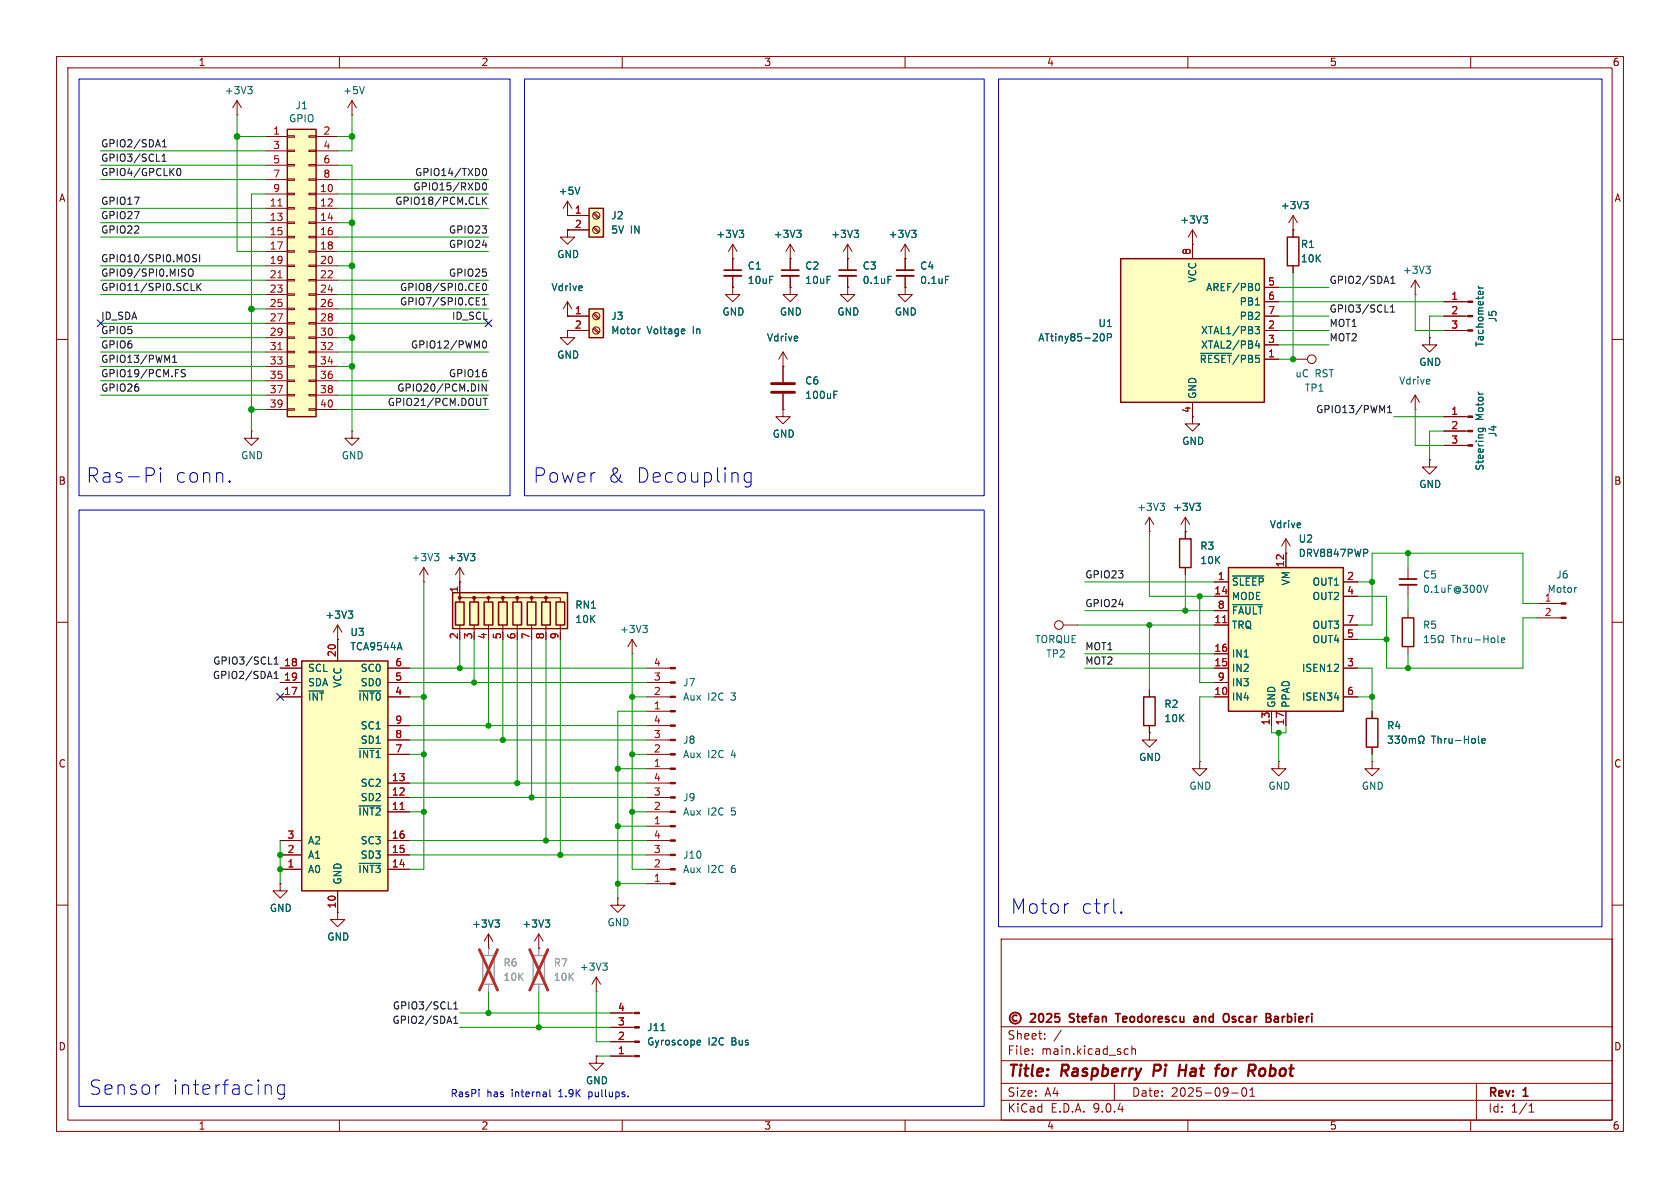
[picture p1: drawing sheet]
<svg xmlns="http://www.w3.org/2000/svg" width="297mm" height="210mm" viewBox="0 0 297 210" stroke-linecap="round" stroke-linejoin="round" font-family="sans-serif">
<g fill="none" stroke="#840000" stroke-width=".18">
<path d="M10 10h277v190h-277zM12 12h273v186h-273zM60 10v2M110 10v2M160 10v2M210 10v2M260 10v2M100.3 58.4v1.3h1.3l-1.3 1.3-1.2-1.3h1.2M100.3 58.4h.1M10 60h2M285 60h2M10 110h2"/>
<path d="M285 110h2M114.3 138.4h4.2M114.3 146.1h4.2M114.3 143.5h4.2M114.3 141h4.2M10 160h2M177 166h108v32h-108zM285 160h2M60 198v2M110 198v2M160 198v2M177 194.5h108"/>
<path d="M177 191.5h108M177 187.5h108M177 181.5h108M182.5 186.3v.1M182.5 185.5v.1M184.7 183.6v.1M184.7 182.8v.1M187.6 182.1l-1.3 2M197 191.5v3M199 185.4l.5 .1M199.5 186.3l-.5 .1M200.1 185.5l.2-.1 .4 .1v.9"/>
<path d="M200.1 184.9v1.5M210 198v2M217.7 193.2h1.2M219.7 192.4l.2-.1a.81 .81 0 0 1 .6 .6 .81 .81 0 0 1-.3 .8l-.2 .1a.81 .81 0 0 1-.3-1.4zM221 193.8h.8M221 192.7l.4-.4v1.5M260 198v2M261 191.5v6.5M270.3 196.6h.9M270.3 195.5l.4-.4v1.5"/>
</g>
<path d="M204.1 188.2l-.2 2M208.5 189.2h1.1M208.6 188.2l-.3 2M216.8 188.9a.62 .62 0 0 0-.7 .4v.7a.52 .52 0 0 0 .7 .1M223.4 188.9a.62 .62 0 0 0-.7 .4v.7l.2 .2h.3" fill="none" stroke="#840000" stroke-width=".4"/>
<g fill="none" stroke="#840000" stroke-width=".3">
<path d="M179.8 179.5a.52 .52 0 0 0-.8 .5 .52 .52 0 0 0 .8 .4M182.2 179.3l.6-.1 .2 .1 .1 .3-1 1.1h1M183.8 179.3l.2-.1a.81 .81 0 0 1 .6 .6 .81 .81 0 0 1-.3 .8l-.2 .1a.81 .81 0 0 1-.3-1.4zM185.1 179.3l.5-.1 .2 .1 .1 .3-.9 1.1h.9M187.3 179.2h-.7l-.1 .7 .2-.1h.5l.1 .2v.5l-.2 .2-.6-.2M189.1 179.3v.5M197.2 179.2h.9M197.6 179.2v1.5M211.1 179.8h.6l.1 .9M218.3 179.7l-.4 .1-.1 .1 .1 .2 .4 .1M225.3 179.8h.6l.1 .9M189.1 180.6l.2 .1"/>
<path d="M211.1 180.5l.2 .2 .5-.1M211.8 180l-.5 .1-.2 .2M217.8 180.6l.5 .1M225.3 180.6h.7M226 180l-.7 .2"/>
<circle cx="179.5" cy="180" r="1"/>
</g>
<g fill="#840000" stroke="#840000" stroke-width=".18">
<path d="M118.5 145.9h.9v.3h-.9z"/>
<path d="M118.5 143.4h.9v.2h-.9z"/>
<path d="M118.5 140.8h.9v.3h-.9z"/>
<path d="M118.5 138.3h.9v.3h-.9z"/>
</g>
<path d="M104.1 54.6h2.6v5.1h-2.6z" fill="#ffffc2"/>
<path d="M104.1 54.6h2.6v5.1h-2.6z" fill="none" stroke="#840000" stroke-width=".25"/>
<g fill="none" stroke="#840000" stroke-width=".18">
<path d="M100.3 38.1h.1M100.3 35.6v2.5M100.3 35.6l-.7 1.2M100.3 35.6l.8 1.2M100.3 55.9h.1M100.3 40.6v1.3h1.3l-1.3 1.3-1.2-1.3h1.2M100.3 40.6h.1M100.3 55.9h3.8M100.3 58.4h3.8M100.3 53.3l-.7 1.3M100.3 53.3l.8 1.3M100.3 53.3v2.6"/>
<path d="M104.9 55.5l.8 .9M104.9 58.1l.8 .8M105.1 55.4l.8 .8M105.1 57.9l.8 .9M129.5 50.8v1.3h1.3l-1.3 1.2-1.2-1.2h1.2M129.5 50.8h.1M129.5 45.7h.1M129.5 43.2l.8 1.3M129.5 43.2l-.7 1.3M129.5 43.2v2.5"/>
<circle cx="105.4" cy="55.9" r=".63"/>
<circle cx="105.4" cy="58.4" r=".63"/>
</g>
<path d="M102.5 33.1l-.4 1.3M113.1 58.2h.1M120.9 58.2l.2 .3-.6 .1M121 58.9l-.1 .1M130.7 40.7h.8l-.5 .5M131.2 41.2l.3 .2v.3l-.3 .3" fill="none" stroke="#006464" stroke-width=".18"/>
<path d="M104.1 36.8h2.6v5.1h-2.6z" fill="#ffffc2"/>
<path d="M104.1 36.8h2.6v5.1h-2.6z" fill="none" stroke="#840000" stroke-width=".25"/>
<g fill="none" stroke="#840000" stroke-width=".18">
<path d="M41.9 17.8l-.8 1.3M41.9 17.8l.8 1.3M41.9 17.8v2.5M62.2 17.8l-.7 1.3M62.2 17.8l.8 1.3M62.2 17.8v2.5M41.9 20.3h.1M62.2 20.3h.1M100.3 38.1h3.8M104.9 37.8l.8 .8M105.1 37.6l.8 .8M100.3 40.6h3.8"/>
<path d="M104.9 40.3l.8 .8M105.1 40.1l.8 .9M149.9 45.7v2.1M149.9 48.8v2M138.4 64.8h.1M138.4 62.2l-.7 1.3M138.4 62.2l.8 1.3M138.4 62.2v2.6M111.8 115.6h.1M111.8 113l-.8 1.3M111.8 113l.7 1.3M111.8 113v2.6"/>
<path d="M114.3 118.1h4.2M114.3 125.7h4.2M114.3 123.2h4.2M114.3 120.7h4.2M114.3 135.9h4.2M114.3 133.4h4.2M114.3 130.8h4.2M114.3 128.3h4.2M114.3 156.2h4.2M114.3 153.7h4.2M114.3 151.1h4.2M114.3 148.6h4.2"/>
<path d="M86.4 167.6h.1M86.4 165.1l.7 1.3M86.4 165.1l-.8 1.3M86.4 165.1v2.5M105.4 175.3h.1M105.4 172.7l.8 1.3M105.4 172.7l-.8 1.3M105.4 172.7v2.6M107.9 179.1h4.3M105.4 186.7v1.3h1.3l-1.3 1.2-1.3-1.2h1.3M105.4 186.7h.1M107.9 186.7h4.3"/>
<path d="M107.9 184.2h4.3M107.9 181.6h4.3"/>
<circle cx="105.4" cy="38.1" r=".63"/>
<circle cx="105.4" cy="40.6" r=".63"/>
</g>
<g fill="#840000" stroke="#840000" stroke-width=".18">
<path d="M118.5 125.6h.9v.3h-.9z"/>
<path d="M118.5 123.1h.9v.2h-.9z"/>
<path d="M118.5 120.5h.9v.3h-.9z"/>
<path d="M118.5 118h.9v.2h-.9z"/>
<path d="M118.5 135.8h.9v.2h-.9z"/>
<path d="M118.5 133.2h.9v.3h-.9z"/>
<path d="M118.5 130.7h.9v.2h-.9z"/>
<path d="M118.5 128.1h.9v.3h-.9z"/>
<path d="M112.2 186.6h.8v.2h-.8z"/>
<path d="M112.2 184h.8v.3h-.8z"/>
<path d="M112.2 181.5h.8v.2h-.8z"/>
<path d="M112.2 178.9h.8v.3h-.8z"/>
<path d="M118.5 156.1h.9v.2h-.9z"/>
<path d="M118.5 153.5h.9v.3h-.9z"/>
<path d="M118.5 151h.9v.3h-.9z"/>
<path d="M118.5 148.5h.9v.2h-.9z"/>
</g>
<path d="M148.3 47.8h3.1" fill="none" stroke="#840000" stroke-width=".3"/>
<path d="M148.3 48.8h3.1" fill="none" stroke="#840000" stroke-width=".33"/>
<g fill="none" stroke="#006464" stroke-width=".18">
<path d="M43.8 15.3h.8l-.4 .5M44.3 15.8l.3 .2v.3l-.3 .3M64.4 15.3l-.4 1.3M157 48.8h.6M113.6 110.6h.8l-.4 .4M114.2 111l.2 .3v.3l-.2 .2M87.5 162.6h.8l-.4 .5M88 163.1l.3 .3v.3l-.3 .2M106.6 170.2h.7l-.4 .5M107.1 170.7l.2 .3v.3l-.2 .2M116.8 182.2h.8M123.3 184.7h.5"/>
<path d="M123.3 183.9h.4l.1 .3-.6 .1"/>
</g>
<path d="M85.3 168.9h2.1v5.1h-2.1z" fill="none" stroke="#a1a1a1" stroke-width=".25"/>
<path d="M86.4 167.6v1.3M86.4 174v1.3" fill="none" stroke="#a1a1a1" stroke-width=".18"/>
<path d="M84.8 167.9l3.2 7.1M88 167.9l-3.2 7.1" fill="none" stroke="#e12e31" stroke-width=".46"/>
<path d="M50.8 22.9h5.1v50.8h-5.1z" fill="#ffffc2"/>
<path d="M50.8 22.9h5.1v50.8h-5.1z" fill="none" stroke="#840000" stroke-width=".25"/>
<g fill="none" stroke="#840000" stroke-width=".18">
<path d="M47 24.1h3.8M47 26.7h3.8M47 29.2h3.8M47 31.8h3.8M47 34.3h3.8M47 36.8h3.8M47 39.4h3.8M50.8 24h1.3v.3h-1.3zM50.8 26.5h1.3v.3h-1.3zM50.8 29.1h1.3v.2h-1.3zM50.8 31.6h1.3v.3h-1.3zM50.8 34.2h1.3v.2h-1.3z"/>
<path d="M50.8 36.7h1.3v.3h-1.3zM50.8 39.2h1.3v.3h-1.3zM54.6 24h1.3v.3h-1.3zM54.6 26.5h1.3v.3h-1.3zM54.6 29.1h1.3v.2h-1.3zM54.6 31.6h1.3v.3h-1.3zM54.6 34.2h1.3v.2h-1.3zM54.6 36.7h1.3v.3h-1.3zM54.6 39.2h1.3v.3h-1.3zM55.9 24.1h3.8M55.9 26.7h3.8M55.9 29.2h3.8"/>
<path d="M55.9 31.8h3.8M55.9 34.3h3.8M55.9 36.8h3.8M55.9 39.4h3.8M47 41.9h3.8M47 44.5h3.8M47 47h3.8M47 49.5h3.8M47 52.1h3.8M47 54.6h3.8M47 57.2h3.8M47 59.7h3.8"/>
<path d="M50.8 41.8h1.3v.2h-1.3zM50.8 44.3h1.3v.3h-1.3zM50.8 46.9h1.3v.2h-1.3zM50.8 49.4h1.3v.3h-1.3zM50.8 51.9h1.3v.3h-1.3zM50.8 54.5h1.3v.2h-1.3zM50.8 57h1.3v.3h-1.3zM50.8 59.6h1.3v.2h-1.3zM54.6 41.8h1.3v.2h-1.3zM54.6 44.3h1.3v.3h-1.3zM54.6 46.9h1.3v.2h-1.3zM54.6 49.4h1.3v.3h-1.3z"/>
<path d="M54.6 51.9h1.3v.3h-1.3zM54.6 54.5h1.3v.2h-1.3zM54.6 57h1.3v.3h-1.3zM54.6 59.6h1.3v.2h-1.3zM55.9 41.9h3.8M55.9 44.5h3.8M55.9 47h3.8M55.9 49.5h3.8M55.9 52.1h3.8M55.9 54.6h3.8M55.9 57.2h3.8M55.9 59.7h3.8"/>
<path d="M129.5 45.7v2.1M129.5 48.8v2M139.7 45.7h.1M139.7 50.8v1.3h1.3l-1.3 1.2-1.3-1.2h1.3M139.7 50.8h.1M139.7 43.2l.8 1.3M139.7 43.2l-.8 1.3M139.7 43.2v4.6M139.7 48.8v2M149.9 50.8v1.3h1.2l-1.2 1.2-1.3-1.2h1.3M149.9 50.8h.1M149.9 45.7h.1"/>
<path d="M149.9 43.2l.7 1.3M149.9 43.2l-.8 1.3M149.9 43.2v2.5M160 45.7h.1M160 50.8v1.3h1.3l-1.3 1.2-1.3-1.2h1.3M160 50.8h.1M160 43.2l.8 1.3M160 43.2l-.7 1.3M160 43.2v4.6M160 48.8v2M44.4 76.2v1.3h1.3l-1.3 1.2-1.2-1.2h1.2M44.4 76.2h.1"/>
<path d="M47 62.2h3.8M47 64.8h3.8M47 67.3h3.8M47 69.9h3.8M47 72.4h3.8M50.8 62.1h1.3v.3h-1.3zM50.8 64.6h1.3v.3h-1.3zM50.8 67.2h1.3v.2h-1.3zM50.8 69.7h1.3v.3h-1.3zM50.8 72.3h1.3v.2h-1.3zM54.6 62.1h1.3v.3h-1.3zM54.6 64.6h1.3v.3h-1.3z"/>
<path d="M54.6 67.2h1.3v.2h-1.3zM54.6 69.7h1.3v.3h-1.3zM54.6 72.3h1.3v.2h-1.3zM55.9 62.2h3.8M55.9 64.8h3.8M55.9 67.3h3.8M55.9 69.9h3.8M55.9 72.4h3.8M62.2 76.2v1.3h1.3l-1.3 1.2-1.2-1.2h1.2M62.2 76.2h.1M138.4 72.4v1.3h1.3l-1.3 1.2-1.2-1.2h1.2M138.4 72.4h.1"/>
<path d="M138.4 64.8v2.8M138.4 69.6v2.8M252.7 81.3v1.3h1.3l-1.3 1.2-1.2-1.2h1.2M252.7 81.3h.1M248.9 100.3v2.1M248.9 103.4v2"/>
</g>
<path d="M49.1 36.4h.8M49.1 49.1h.8M49.1 61.8h.8" fill="none" stroke="#a90000" stroke-width=".18"/>
<path d="M128 47.8h3.1M138.2 47.8h3M158.5 47.8h3M247.4 102.4h3" fill="none" stroke="#840000" stroke-width=".3"/>
<path d="M128 48.8h3.1M138.2 48.8h3M158.5 48.8h3M247.4 103.4h3" fill="none" stroke="#840000" stroke-width=".33"/>
<path d="M140.8 40.7h.8l-.4 .5M141.4 41.2l.2 .2v.3l-.2 .3M151 40.7h.8l-.4 .5M151.5 41.2l.3 .2v.3l-.3 .3M161.2 40.7h.7l-.4 .5M161.7 41.2l.2 .2v.3l-.2 .3M167.1 48.8h.7M147.4 69.8h.5M147.4 69.2h.6M262.2 103.5l.4 1.2 .5-1.2" fill="none" stroke="#006464" stroke-width=".18"/>
<path d="M94.2 168.9h2.1v5.1h-2.1z" fill="none" stroke="#a1a1a1" stroke-width=".25"/>
<path d="M95.2 167.6v1.3M95.2 174v1.3" fill="none" stroke="#a1a1a1" stroke-width=".18"/>
<path d="M93.6 167.9l3.3 7.1M96.9 167.9l-3.3 7.1" fill="none" stroke="#e12e31" stroke-width=".46"/>
<path d="M136.4 67.8h4.1M136.4 69.3h4.1" fill="none" stroke="#840000" stroke-width=".51"/>
<path d="M217.2 100.3h20.3v25.4h-20.3z" fill="#ffffc2"/>
<path d="M217.2 100.3h20.3v25.4h-20.3zM247.9 109.2h2v5.1h-2zM241.6 127h2v5.1h-2z" fill="none" stroke="#840000" stroke-width=".25"/>
<g fill="none" stroke="#840000" stroke-width=".18">
<path d="M252.7 59.7v1.3h1.3l-1.3 1.2-1.2-1.2h1.2M252.7 59.7h.1M255.3 53.3h4.2M255.3 55.9h4.2M255.3 58.4h4.2M228.6 63.5h2.5M255.3 73.7h4.2M255.3 76.2h4.2M255.3 78.7h4.2M227.3 97.8v2.5M214.6 102.9h2.6M214.6 105.4h2.6"/>
<path d="M214.6 108h2.6M214.6 110.5h2.6M214.6 115.6h2.6M214.6 118.1h2.6M237.5 102.9h2.5M237.5 105.4h2.5M237.5 110.5h2.5M237.5 118.1h2.5M237.5 113h2.5M248.9 108v1.2M248.9 114.3v1.3M271.8 106.7h4.2"/>
<path d="M271.8 109.2h4.2M203.2 129.5v1.3h1.3l-1.3 1.3-1.3-1.3h1.3M203.2 129.5h.1M212.1 134.6v1.3h1.3l-1.3 1.3-1.3-1.3h1.3M212.1 134.6h.1M214.6 120.7h2.6M214.6 123.2h2.6M224.8 125.7v2.6M226.1 134.6v1.3h1.2l-1.2 1.3-1.3-1.3h1.3M226.1 134.6h.1M227.3 125.7v2.6M237.5 123.2h2.5"/>
<path d="M242.6 134.6v1.3h1.2l-1.2 1.3-1.3-1.3h1.3M242.6 134.6h.1M242.6 125.7v1.3M242.6 132.1v1.3"/>
<circle cx="231.9" cy="63.5" r=".76"/>
</g>
<g fill="none" stroke="#006464" stroke-width=".18">
<path d="M261.4 50.9h.8M261.4 50.6l.2 .3M261.4 75.7h1l.2 .3v.3M261.4 75.7v.4l.1 .2M262.1 75.7l.1 .4-.1 .2M241.7 97.2l.1 .1-.1 .4M217.9 101.8h5.6M217.9 106.9h5.3M251.8 113.6h.7M251.8 112.7l.4-.4v1.3M253.7 112.3h-.6l-.1 .6 .2-.1 .4 .1 .1 .2v.4l-.2 .1-.5-.1M254.2 113.6h.3v-.2a.54 .54 0 0 1-.2-.8 .54 .54 0 0 1 .7-.2 .58 .58 0 0 1-.1 1v.2h.3"/>
<path d="M264.9 113.5l.1 .1M265.4 113.2l.6-.1v-.3h-.4l-.2 .1 .1 .6h.5M278.6 103.9h.1M245.4 130.1h.8l-.4 .5 .3 .1v.6l-.2 .1-.5-.1M246.6 130.1h.8l-.4 .5 .3 .1v.6l-.1 .1-.6-.1M248 130.2l.2-.1a.68 .68 0 0 1 .4 .7 .68 .68 0 0 1-.4 .6l-.2-.1-.1-.4zM249.2 130.5v.9M249.2 130.7l.3-.2 .2 .2M249.7 130.7l.2-.2 .3 .1v.8M249.7 130.7v.7M250.8 131.4h.3v-.3a.54 .54 0 0 1-.3-.7 .54 .54 0 0 1 .8-.2 .58 .58 0 0 1-.1 .9v.3h.3M261.4 131.3l.1 .1"/>
<path d="M262 131l.6-.2-.1-.2-.3-.1-.2 .2v.6h.5"/>
</g>
<path d="M216.1 110.1h.8" fill="none" stroke="#a90000" stroke-width=".18"/>
<g fill="#840000" stroke="#840000" stroke-width=".18">
<path d="M276 106.6h.9v.2h-.9z"/>
<path d="M276 109.1h.9v.2h-.9z"/>
<path d="M259.5 53.2h.8v.3h-.8z"/>
<path d="M259.5 55.8h.8v.2h-.8z"/>
<path d="M259.5 58.3h.8v.2h-.8z"/>
<path d="M259.5 73.5h.8v.3h-.8z"/>
<path d="M259.5 76.1h.8v.2h-.8z"/>
<path d="M259.5 78.6h.8v.3h-.8z"/>
</g>
<path d="M198.1 45.7h25.4v25.4h-25.4z" fill="#ffffc2"/>
<path d="M198.1 45.7h25.4v25.4h-25.4z" fill="none" stroke="#840000" stroke-width=".25"/>
<g fill="none" stroke="#840000" stroke-width=".18">
<path d="M210.8 43.2v2.5M223.5 50.8h2.6M223.5 53.3h2.6M223.5 55.9h2.6M223.5 58.4h2.6M210.8 71.1v3.8h1.3l-1.3 1.3-1.3-1.3h1.3M223.5 61h2.6M223.5 63.5h2.6M209.5 94h.1M209.5 91.4l-.7 1.3M209.5 91.4l.8 1.3M209.5 91.4v2.6"/>
<path d="M227.3 97.8h.1M227.3 95.3l-.7 1.2M227.3 95.3l.8 1.2M227.3 95.3v2.5M188 110.5h2.5M95.2 167.6h.1M95.2 165.1l.8 1.3M95.2 165.1l-.7 1.3M95.2 165.1v2.5"/>
<circle cx="187.2" cy="110.5" r=".76"/>
</g>
<path d="M194.7 59.1l.1-.1a.68 .68 0 0 1 .4 .6 .68 .68 0 0 1-.4 .7l-.1-.1M195.8 59.7l.6-.1 .1-.2-.1-.3-.6-.1v1.3M221.9 57.7h.8l-.5 .5 .4 .1v.6l-.2 .1-.5-.1M222.1 50.2l.1-.1a.68 .68 0 0 1 .5 .6 .68 .68 0 0 1-.5 .7l-.1-.1M212.2 62.5h5.5M222.2 60.2l-.3 .9h.8M222.5 60.7v.8M211.4 89h.8l-.4 .4M212 89.4l.2 .3v.3l-.2 .2M96.4 162.6h.8l-.4 .5M96.9 163.1l.3 .3v.3l-.3 .2" fill="none" stroke="#006464" stroke-width=".18"/>
<path d="M80 104.8h20.3v6.3h-20.3z" fill="#ffffc2"/>
<path d="M80 104.8h20.3v6.3h-20.3zM80.5 106.4h1.5v4.1h-1.5zM83.1 106.4h1.5v4.1h-1.5zM85.6 106.4h1.5v4.1h-1.5zM88.1 106.4h1.6v4.1h-1.6zM90.7 106.4h1.5v4.1h-1.5zM93.2 106.4h1.5v4.1h-1.5zM95.8 106.4h1.5v4.1h-1.5zM98.3 106.4h1.5v4.1h-1.5z" fill="none" stroke="#840000" stroke-width=".25"/>
<g fill="#840000" stroke="#840000" stroke-width=".18">
<circle cx="81.3" cy="105.7" r=".25"/>
<circle cx="83.8" cy="105.7" r=".25"/>
<circle cx="86.4" cy="105.7" r=".25"/>
<circle cx="88.9" cy="105.7" r=".25"/>
<circle cx="91.4" cy="105.7" r=".25"/>
<circle cx="94" cy="105.7" r=".25"/>
<circle cx="96.5" cy="105.7" r=".25"/>
</g>
<g fill="none" stroke="#840000" stroke-width=".18">
<path d="M59.7 113h.1M59.7 110.5l-.8 1.3M59.7 110.5l.8 1.3M59.7 110.5v2.5M74.9 102.9h.1M74.9 100.3l-.7 1.3M74.9 100.3l.8 1.3M74.9 100.3v2.6M81.3 106.4v-.7h2.5v.7v-.7h2.6v.7v-.7h2.5v.7v-.7h2.5v.7v-.7h2.6v.7v-.7h2.5v.7v-.7h2.6v.7M81.3 102.9h.1M81.3 100.3v5.1M81.3 110.5v1.3"/>
<path d="M81.3 100.3l-.8 1.3M81.3 100.3l.7 1.3M83.8 110.5v1.3M86.4 110.5v1.3M88.9 110.5v1.3M91.4 110.5v1.3M94 110.5v1.3M96.5 110.5v1.3M99.1 110.5v1.3"/>
</g>
<path d="M76.8 97.9h.8l-.4 .4M77.4 98.3l.2 .3v.3l-.2 .2M83.2 97.9h.7l-.4 .4M83.7 98.3l.2 .3v.3l-.2 .2M61.6 108h.8l-.5 .5M62.1 108.5l.3 .2v.3l-.3 .3" fill="none" stroke="#006464" stroke-width=".18"/>
<path d="M53.3 116.8h15.3v40.7h-15.3z" fill="#ffffc2"/>
<path d="M227.6 41.9h2v5.1h-2zM208.5 95.3h2.1v5h-2.1zM53.3 116.8h15.3v40.7h-15.3zM202.2 123.2h2v5.1h-2z" fill="none" stroke="#840000" stroke-width=".25"/>
<g fill="none" stroke="#840000" stroke-width=".18">
<path d="M100.3 38.1h.1M100.3 38.1h3.8M228.6 38.1l-.8 1.3M228.6 38.1l.8 1.3M228.6 38.1v3.8M100.3 58.4h.1M100.3 55.9h.1M100.3 40.6h.1M100.3 55.9h3.8M100.3 58.4h3.8M100.3 40.6h3.8M129.5 50.8h.1"/>
<path d="M129.5 45.7h.1M129.5 45.7v2.1M129.5 48.8v2M139.7 45.7h.1M139.7 50.8h.1M139.7 45.7v2.1M139.7 48.8v2M149.9 50.8h.1M149.9 45.7h.1M149.9 45.7v2.1M149.9 48.8v2M160 45.7h.1"/>
<path d="M160 50.8h.1M160 45.7v2.1M160 48.8v2M210.8 43.2h.1M210.8 40.6l-.7 1.3M210.8 40.6l.8 1.3M210.8 40.6v5.1M223.5 55.9h2.6M223.5 58.4h2.6M223.5 53.3h2.6M223.5 50.8h2.6M228.6 40.6h.1"/>
<path d="M228.6 47v1.3M250.2 52.1h.1M250.2 49.5v2.6M250.2 49.5l-.8 1.3M250.2 49.5l.8 1.3M252.7 59.7h.1M255.3 55.9h3.8M255.3 58.4h3.8M255.3 53.3h3.8M138.4 64.8h.1M138.4 72.4h.1M138.4 64.8v2.8"/>
<path d="M138.4 69.6v2.8M210.8 71.1v2.6M223.5 61h2.6M223.5 63.5h2.6M250.2 72.4h.1M250.2 69.9l.8 1.2M250.2 69.9l-.8 1.2M250.2 69.9v2.5M255.3 73.7h3.8M255.3 76.2h3.8M255.3 78.7h3.8M203.2 94h.1"/>
<path d="M203.2 91.4l-.8 1.3M203.2 91.4l.8 1.3M203.2 91.4v2.6M209.5 94h.1M209.5 94v1.3M227.3 97.8h.1M227.3 97.8v2.5M252.7 81.3h.1M49.5 118.1h3.8M59.7 113h.1M59.7 113v3.8M68.6 118.1h3.8"/>
<path d="M81.3 102.9h.1M81.3 102.9v2.5M209.5 100.3v1.3M214.6 118.1h2.6M214.6 102.9h2.6M214.6 105.4h2.6M214.6 108h2.6M214.6 110.5h2.6M214.6 115.6h2.6M237.5 118.1h2.5M237.5 102.9h2.5M237.5 105.4h2.5"/>
<path d="M237.5 110.5h2.5M237.5 113h2.5M49.5 120.7h3.8M49.5 123.2h3.8M68.6 120.7h3.8M68.6 123.2h3.8M68.6 128.3h3.8M68.6 130.8h3.8M68.6 133.4h3.8M68.6 138.4h3.8M203.2 129.5h.1M203.2 121.9v1.3"/>
<path d="M203.2 128.3v1.2M214.6 120.7h2.6M214.6 123.2h2.6M224.8 125.7v2.6M227.3 125.7v2.6M237.5 123.2h2.5M242.6 125.7v1.3M242.6 132.1v1.3M49.5 156.2v1.3h1.3l-1.3 1.3-1.2-1.3h1.2M49.5 156.2h.1M49.5 148.6h3.8M49.5 151.1h3.8"/>
<path d="M49.5 153.7h3.8M59.7 157.5v3.8M68.6 148.6h3.8M68.6 151.1h3.8M68.6 153.7h3.8M68.6 141h3.8M68.6 143.5h3.8M109.2 158.8v1.2h1.3l-1.3 1.3-1.3-1.3h1.3M109.2 158.8h.1M59.7 161.3v1.3h1.3l-1.3 1.2-1.3-1.2h1.3M59.7 161.3h.1M86.4 167.6h.1"/>
<path d="M95.2 167.6h.1M107.9 179.1h3.9M105.4 186.7h.1M107.9 186.7h3.9M107.9 184.2h3.9M107.9 181.6h3.9"/>
</g>
<g fill="none" stroke="#006464" stroke-width=".18">
<path d="M102.5 33.1l-.4 1.3M212.7 38.2h.8l-.4 .4M213.2 38.6l.3 .3v.3l-.3 .2M230.5 35.6h.8l-.5 .5M231 36.1l.3 .3v.3l-.3 .2M113.1 58.2h.1M120.9 58.2l.2 .3-.6 .1M121 58.9l-.1 .1M130.7 40.7h.8l-.5 .5M131.2 41.2l.3 .2v.3l-.3 .3M140.8 40.7h.8l-.4 .5M141.4 41.2l.2 .2v.3l-.2 .3"/>
<path d="M151 40.7h.8l-.4 .5M151.5 41.2l.3 .2v.3l-.3 .3M157 48.8h.6M161.2 40.7h.7l-.4 .5M161.7 41.2l.2 .2v.3l-.2 .3M167.1 48.8h.7M194.7 59.1l.1-.1a.68 .68 0 0 1 .4 .6 .68 .68 0 0 1-.4 .7l-.1-.1M195.8 59.7l.6-.1 .1-.2-.1-.3-.6-.1v1.3M221.9 57.7h.8l-.5 .5 .4 .1v.6l-.2 .1-.5-.1M222.1 50.2l.1-.1a.68 .68 0 0 1 .5 .6 .68 .68 0 0 1-.5 .7l-.1-.1M252.1 47.1h.8l-.5 .4M252.6 47.5l.3 .3v.3l-.3 .2"/>
<path d="M261.4 50.9h.8M261.4 50.6l.2 .3M147.4 69.8h.5M147.4 69.2h.6M212.2 62.5h5.5M222.2 60.2l-.3 .9h.8M222.5 60.7v.8M261.4 75.7h1l.2 .3v.3M261.4 75.7v.4l.1 .2M262.1 75.7l.1 .4-.1 .2M83.2 97.9h.7l-.4 .4M83.7 98.3l.2 .3v.3l-.2 .2"/>
<path d="M205.1 89h.8l-.5 .4M205.6 89.4l.3 .3v.3l-.3 .2M211.4 89h.8l-.4 .4M212 89.4l.2 .3v.3l-.2 .2M241.7 97.2l.1 .1-.1 .4M61.6 108h.8l-.5 .5M62.1 108.5l.3 .2v.3l-.3 .3M217.9 101.8h5.6M217.9 106.9h5.3M63.5 122.1h3.8M63.5 132.3h3.8M245.4 130.1h.8l-.4 .5 .3 .1v.6l-.2 .1-.5-.1"/>
<path d="M246.6 130.1h.8l-.4 .5 .3 .1v.6l-.1 .1-.6-.1M248 130.2l.2-.1a.68 .68 0 0 1 .4 .7 .68 .68 0 0 1-.4 .6l-.2-.1-.1-.4zM249.2 130.5v.9M249.2 130.7l.3-.2 .2 .2M249.7 130.7l.2-.2 .3 .1v.8M249.7 130.7v.7M250.8 131.4h.3v-.3a.54 .54 0 0 1-.3-.7 .54 .54 0 0 1 .8-.2 .58 .58 0 0 1-.1 .9v.3h.3M261.4 131.3l.1 .1M262 131l.6-.2-.1-.2-.3-.1-.2 .2v.6h.5M63.5 142.5h3.8M63.5 152.6h3.8M87.5 162.6h.8l-.4 .5"/>
<path d="M88 163.1l.3 .3v.3l-.3 .2M96.4 162.6h.8l-.4 .5M96.9 163.1l.3 .3v.3l-.3 .2M116.8 182.2h.8M123.3 184.7h.5M123.3 183.9h.4l.1 .3-.6 .1"/>
</g>
<path d="M216.1 110.1h.8M70.7 143.1h.8" fill="none" stroke="#a90000" stroke-width=".18"/>
<g fill="none" stroke="#0f0f0f" stroke-width=".18">
<path d="M28.6 28.5h.8M28.6 27.6l.4-.4v1.3M28.7 26h.7M28.7 25.1l.4-.4v1.3M31.4 29.8h.1a.68 .68 0 0 1 .5 .6 .68 .68 0 0 1-.5 .6 .84 .84 0 0 1-.1-1.2zM85.3 34.9v1.2M85.4 29.9l.2-.1a.68 .68 0 0 1 .4 .6 .68 .68 0 0 1-.4 .6l-.2-.1-.1-.3zM85.4 32.4l.2-.1a.68 .68 0 0 1 .4 .7 .68 .68 0 0 1-.4 .6l-.2-.1-.1-.4zM85.5 35.4l.5 .7M86 34.9l-.7 .7M33.4 47.7l.2-.1a.43 .43 0 0 1 .5 .4v.4a.42 .42 0 0 1-.4 .4 .42 .42 0 0 1-.4-.4zM33.8 51.4h.6"/>
<path d="M34.8 45.1l-.5-.1-.2 .1v.4l.5 .2 .2 .3-.3 .3-.5-.1M34.8 50.1v1.3M35 50.6l.5 .8M35.3 45v1.3M35.5 50.1l-.7 .7M84.2 53.2h.4M84.2 53.9h.6M84.2 52.6h.6M85.3 53.9h.7M85.3 53l.4-.4v1.3M85.4 50.2l.2-.1a.68 .68 0 0 1 .4 .6 .68 .68 0 0 1-.4 .7l-.2-.2-.1-.3zM245.8 55.2h.7"/>
<path d="M245.8 54.3l.4-.4v1.3M245.9 50.1h.7M245.9 49.2l.3-.4v1.3M30.5 64.1h.7M30.5 63.2l.4-.4v1.3M32.8 65.4l-.5-.1-.2 .2v.3l.5 .3 .2 .3-.3 .2-.5-.1M85.4 60.4l.2-.1a.68 .68 0 0 1 .4 .6 .68 .68 0 0 1-.4 .6l-.2-.1-.1-.4zM85.4 70.4h.7M85.8 70.4v1.3M86 67.9v1.2l-.8-1.2v1.2M245.3 73h.7M245.3 72l.4-.3v1.3"/>
<path d="M48.5 119.9h.7M48.5 116.5l.3-.4v1.3M48.5 119l.3-.3v1.2M48.5 117.4h.7M80.2 177.5l.4-.4v1.3M80.2 180l.4-.4v1.3M80.2 178.4h.7M80.2 180.9h.7"/>
</g>
<g fill="none" stroke="#009600" stroke-width=".18">
<path d="M17.8 39.4h29.2M17.8 36.8h29.2M17.8 31.8h29.2M17.8 29.2h29.2M17.8 26.7h29.2M41.9 20.3v24.2h5.1M41.9 24.1h5.1M47 34.3h-2.6v41.9M59.7 29.2h2.5v47M59.7 39.4h2.5M59.7 36.8h26.7M59.7 31.8h26.7"/>
<path d="M59.7 34.3h26.7M59.7 24.1h2.5M62.2 20.3v6.4h-2.5M17.8 49.5h29.2M17.8 47h29.2M17.8 41.9h29.2M17.8 52.1h29.2M17.8 59.7h29.2M17.8 57.2h29.2M44.4 54.6h2.6M59.7 49.5h26.7M59.7 47h2.5"/>
<path d="M59.7 41.9h26.7M59.7 52.1h26.7M59.7 59.7h2.5M59.7 57.2h26.7M59.7 44.5h26.7M59.7 54.6h26.7M226.1 58.4h8.8M226.1 55.9h8.8M226.1 50.8h8.8M226.1 53.3h29.2M228.6 48.3v15.2h-2.5M250.2 52.1v6.3h5.1"/>
<path d="M255.3 55.9h-2.6v3.8M17.8 64.8h29.2M17.8 69.9h29.2M17.8 67.3h29.2M17.8 62.2h29.2M44.4 72.4h2.6M59.7 64.8h2.5M59.7 69.9h26.7M59.7 67.3h26.7M59.7 62.2h26.7M59.7 72.4h26.7M226.1 61h8.8"/>
<path d="M246.4 73.7h8.9M250.2 72.4v6.3h5.1M255.3 76.2h-2.6v5.1M203.2 94v11.4h11.4M248.9 97.8v2.5M72.4 118.1h41.9M74.9 102.9v50.8h-2.5M81.3 113v5.1M83.8 113v7.7M86.4 113v15.3M88.9 113v17.8M91.4 113v25.4"/>
<path d="M94 113v28M96.5 113v35.6M99.1 113v38.1M111.8 115.6v38.1h2.5M190.5 110.5h24.1M191.8 118.1h22.8M191.8 108h22.8M191.8 102.9h22.8M191.8 115.6h22.8M203.2 110.5v11.4M209.5 101.6v6.4M212.1 105.4v15.3h2.5"/>
<path d="M240 118.1h2.6v7.6M240 105.4h5.1v12.7h24.1v-8.9h2.6M240 102.9h2.6M240 113h5.1M248.9 105.4v2.6M248.9 115.6v2.5M271.8 106.7h-2.6v-8.9h-26.6v12.7h-2.6M72.4 120.7h41.9M72.4 133.4h2.5M72.4 123.2h2.5M72.4 128.3h41.9M72.4 130.8h41.9"/>
<path d="M72.4 138.4h41.9M109.2 135.9h5.1M111.8 133.4h2.5M111.8 123.2h2.5M114.3 125.7h-5.1v33.1M214.6 123.2h-2.5v11.4M224.8 128.3v1.2h2.5v-1.2M226.1 129.5v5.1M240 123.2h2.6M242.6 133.4v1.2M49.5 148.6v7.6M72.4 141h41.9"/>
<path d="M72.4 148.6h41.9M72.4 151.1h41.9M72.4 143.5h2.5M109.2 146.1h5.1M109.2 156.2h5.1M111.8 143.5h2.5M81.3 179.1h26.6M86.4 175.3v3.8M95.2 175.3v6.3M105.4 175.3v8.9h2.5M81.3 181.6h26.6M105.4 186.7h2.5"/>
</g>
<path d="M17.2 56.5l1.2 1.3M18.4 56.5l-1.2 1.3M85.8 56.5l1.2 1.3M87 56.5l-1.2 1.3M48.9 122.6l1.2 1.2M50.1 122.6l-1.2 1.2" fill="none" stroke="#000084" stroke-width=".18"/>
<g fill="none" stroke="#0000c2" stroke-width=".18">
<path d="M14 14h76.2v73.6h-76.2zM92.7 14h81.3v73.6h-81.3zM176.5 14h106.7v149.8h-106.7zM14 90.2h160v105.4h-160zM26.8 82.7a.69 .69 0 0 1 .5 .7 .69 .69 0 0 1-.5 .6M28.4 82.7v.2M28.4 83.6v1.6M28.4 82.7l-.1 .1 .1 .1M28.4 82.7l.1 .1-.1 .1M40.6 85l.1 .1-.1 .1M40.6 85l-.1 .1 .1 .1M40.6 85v.2"/>
<path d="M132.8 83.6v2a.69 .69 0 0 1-1.1 .4M132.8 83.7l-.7-.1-.5 .4v.8l.2 .3 .3 .1 .7-.1M198.2 161.2l.1 .1-.1 .1M198.2 161.2l-.1 .1 .1 .1M198.2 161.2v.2M28 191.8h.3M47.6 191.8l.4 .3v1.3M50.3 191.9l-.8-.1-.4 .4v.8l.2 .3 .2 .1 .8-.1M50.3 191.8v2a.69 .69 0 0 1-1.1 .4M97.2 192.6v1.1l.2 .2M111 193.8v.1"/>
</g>
<path d="M86.4 167.6v1.3M86.4 174v1.3M95.2 167.6v1.3M95.2 174v1.3" fill="none" stroke="#a1a1a1" stroke-width=".18"/>
<path d="M84.8 167.9l3.2 7.1M88 167.9l-3.2 7.1M93.6 167.9l3.3 7.1M96.9 167.9l-3.3 7.1" fill="none" stroke="#e12e31" stroke-width=".46"/>
<g fill="#009600" stroke="#009600" stroke-width=".18">
<circle cx="44.5" cy="72.4" r=".51"/>
<circle cx="49.5" cy="153.7" r=".46"/>
<circle cx="49.5" cy="151.1" r=".46"/>
<circle cx="95.2" cy="181.6" r=".46"/>
<circle cx="86.4" cy="179.1" r=".46"/>
<circle cx="99.1" cy="151.1" r=".46"/>
<circle cx="109.2" cy="156.2" r=".46"/>
<circle cx="96.5" cy="148.6" r=".46"/>
<circle cx="111.8" cy="143.5" r=".46"/>
<circle cx="111.8" cy="133.4" r=".46"/>
<circle cx="111.8" cy="123.2" r=".46"/>
<circle cx="62.2" cy="59.7" r=".51"/>
<circle cx="41.9" cy="24.1" r=".51"/>
<circle cx="62.2" cy="64.8" r=".51"/>
<circle cx="62.2" cy="47" r=".51"/>
<circle cx="62.2" cy="39.4" r=".51"/>
<circle cx="62.2" cy="24.1" r=".51"/>
<circle cx="44.5" cy="54.6" r=".51"/>
<circle cx="226.1" cy="129.5" r=".46"/>
<circle cx="109.2" cy="146.1" r=".46"/>
<circle cx="88.9" cy="130.8" r=".46"/>
<circle cx="83.8" cy="120.7" r=".46"/>
<circle cx="109.2" cy="135.9" r=".46"/>
<circle cx="91.4" cy="138.4" r=".46"/>
<circle cx="86.4" cy="128.3" r=".46"/>
<circle cx="94" cy="141" r=".46"/>
<circle cx="203.2" cy="110.5" r=".46"/>
<circle cx="212.1" cy="105.4" r=".46"/>
<circle cx="209.5" cy="108" r=".46"/>
<circle cx="248.9" cy="118.1" r=".46"/>
<circle cx="245.1" cy="113" r=".46"/>
<circle cx="242.6" cy="123.2" r=".46"/>
<circle cx="74.9" cy="133.4" r=".46"/>
<circle cx="81.3" cy="118.1" r=".46"/>
<circle cx="74.9" cy="143.5" r=".46"/>
<circle cx="74.9" cy="123.2" r=".46"/>
<circle cx="228.6" cy="63.5" r=".46"/>
<circle cx="248.9" cy="97.8" r=".46"/>
<circle cx="242.6" cy="102.9" r=".46"/>
</g>
<g font-size="3.5" fill="#0000c2">
<text x="15.2" y="85.6">Ras-Pi</text>
<text x="30.9" y="85.6">conn.</text>
<text x="94.2" y="85.6">Power</text>
<text x="107.4" y="85.6">&amp;</text>
<text x="112.4" y="85.6">Decoupling</text>
<text x="178.6" y="161.8">Motor</text>
<text x="191.1" y="161.8">ctrl.</text>
<text x="15.7" y="193.8">Sensor</text>
<text x="30.4" y="193.8">interfacing</text>
</g>
<g font-size="2.8" fill="#840000">
<text x="178" y="190.9">Title:</text>
<text x="187.7" y="190.9">Raspberry</text>
<text x="204.7" y="190.9">Pi</text>
<text x="210" y="190.9">Hat</text>
<text x="217.4" y="190.9">for</text>
<text x="223.9" y="190.9">Robot</text>
</g>
<g font-size="2.1" fill="#840000">
<text x="178" y="184">Sheet:</text>
<text x="189.8" y="181.2">Stefan</text>
<text x="198.7" y="181.2">Teodorescu</text>
<text x="213" y="181.2">and</text>
<text x="218.8" y="181.2">Oscar</text>
<text x="226.9" y="181.2">Barbieri</text>
<text x="178" y="186.7">File:</text>
<text x="184.1" y="186.7">main.kicad_sch</text>
<text x="178" y="196.9">KiCad</text>
<text x="178" y="194.1">Size:</text>
<text x="184.7" y="194.1">A4</text>
<text x="185.7" y="196.9">E.D.A.</text>
<text x="193.3" y="196.9">9.0.4</text>
<text x="200" y="194.1">Date:</text>
<text x="207" y="194.1">2025-09-01</text>
<text x="263" y="194.3">Rev:</text>
<text x="263" y="196.9">Id:</text>
<text x="267.1" y="196.9">1/1</text>
<text x="269.4" y="194.3">1</text>
</g>
<g font-size="1.8" fill="#840000">
<text x="35" y="11.9">1</text>
<text x="85" y="11.9">2</text>
<text x="135" y="11.9">3</text>
<text x="185" y="11.9">4</text>
<text x="235" y="11.9">5</text>
<text x="285" y="11.9">6</text>
<text x="10.3" y="35.9">A</text>
<text x="285.3" y="35.9">A</text>
<text x="210.6" y="73.1" transform="rotate(-90 210.6 73.1)">4</text>
<text x="10.3" y="85.9">B</text>
<text x="285.3" y="85.9">B</text>
<text x="10.3" y="135.9">C</text>
<text x="285.3" y="135.9">C</text>
<text x="10.3" y="185.9">D</text>
<text x="285.3" y="185.9">D</text>
<text x="35" y="199.9">1</text>
<text x="85" y="199.9">2</text>
<text x="135" y="199.9">3</text>
<text x="185" y="199.9">4</text>
<text x="235" y="199.9">5</text>
<text x="285" y="199.9">6</text>
</g>
<g font-size="1.8" fill="#006464">
<text x="39.6" y="16.9">+3V3</text>
<text x="60.6" y="16.9">+5V</text>
<text x="51" y="21.8">GPIO</text>
<text x="52.1" y="19.5">J1</text>
<text x="98.7" y="34.6">+5V</text>
<text x="108" y="39">J2</text>
<text x="108" y="41.5">5V</text>
<text x="111.4" y="41.5">IN</text>
<text x="208.5" y="39.7">+3V3</text>
<text x="226.3" y="37.2">+3V3</text>
<text x="98.4" y="45.8">GND</text>
<text x="126.5" y="42.3">+3V3</text>
<text x="132.1" y="47.9">C1</text>
<text x="136.7" y="42.3">+3V3</text>
<text x="142.2" y="47.9">C2</text>
<text x="146.9" y="42.3">+3V3</text>
<text x="152.4" y="47.9">C3</text>
<text x="157" y="42.3">+3V3</text>
<text x="162.6" y="47.9">C4</text>
<text x="229.9" y="44">R1</text>
<text x="229.9" y="46.6">10K</text>
<text x="97.4" y="51.7">Vdrive</text>
<text x="132.1" y="50.4">10uF</text>
<text x="142.2" y="50.4">10uF</text>
<text x="152.4" y="50.4">0.1uF</text>
<text x="162.6" y="50.4">0.1uF</text>
<text x="211.7" y="50.1" transform="rotate(-90 211.7 50.1)">VCC</text>
<text x="213.1" y="51.7">AREF/PB0</text>
<text x="247.9" y="48.6">+3V3</text>
<text x="108" y="56.7">J3</text>
<text x="108" y="59.3">Motor</text>
<text x="114.4" y="59.3">Voltage</text>
<text x="122.6" y="59.3">In</text>
<text x="127.6" y="56">GND</text>
<text x="137.8" y="56">GND</text>
<text x="147.9" y="56">GND</text>
<text x="158.1" y="56">GND</text>
<text x="194.1" y="58">U1</text>
<text x="212.2" y="59.3">XTAL1/PB3</text>
<text x="219.1" y="54.2">PB1</text>
<text x="219.1" y="56.7">PB2</text>
<text x="264.8" y="57.1" transform="rotate(-90 264.8 57.1)">J5</text>
<text x="98.4" y="63.6">GND</text>
<text x="135.5" y="60.6">Vdrive</text>
<text x="183.5" y="60.6">ATtiny85-20P</text>
<text x="212" y="64.4">~{RESET}/PB5</text>
<text x="212.2" y="61.8">XTAL2/PB4</text>
<text x="250.8" y="64.9">GND</text>
<text x="262.5" y="61.4" transform="rotate(-90 262.5 61.4)">Tachometer</text>
<text x="142.2" y="68.2">C6</text>
<text x="142.2" y="70.7">100uF</text>
<text x="211.7" y="70.6" transform="rotate(-90 211.7 70.6)">GND</text>
<text x="228.9" y="66.9">uC</text>
<text x="230.6" y="69.4">TP1</text>
<text x="232.5" y="66.9">RST</text>
<text x="247.2" y="68.2">Vdrive</text>
<text x="136.5" y="77.6">GND</text>
<text x="262.5" y="74.3" transform="rotate(-90 262.5 74.3)">Motor</text>
<text x="264.8" y="77.4" transform="rotate(-90 264.8 77.4)">J4</text>
<text x="42.5" y="81.4">GND</text>
<text x="60.3" y="81.4">GND</text>
<text x="208.9" y="78.8">GND</text>
<text x="262.5" y="83.3" transform="rotate(-90 262.5 83.3)">Steering</text>
<text x="250.8" y="86.5">GND</text>
<text x="200.9" y="90.5">+3V3</text>
<text x="207.3" y="90.5">+3V3</text>
<text x="224.4" y="93.6">Vdrive</text>
<text x="72.7" y="99.4">+3V3</text>
<text x="79" y="99.4">+3V3</text>
<text x="212.1" y="97.4">R3</text>
<text x="212.1" y="99.9">10K</text>
<text x="229.5" y="96.1">U2</text>
<text x="229.5" y="98.7">DRV8847PWP</text>
<text x="101.6" y="107.8">RN1</text>
<text x="217.7" y="103.7">~{SLEEP}</text>
<text x="217.7" y="106.3">MODE</text>
<text x="228.2" y="103.6" transform="rotate(-90 228.2 103.6)">VM</text>
<text x="231.9" y="103.7">OUT1</text>
<text x="231.9" y="106.3">OUT2</text>
<text x="251.5" y="102.5">C5</text>
<text x="251.5" y="105">0.1uF@300V</text>
<text x="273.5" y="105">Motor</text>
<text x="275" y="102.5">J6</text>
<text x="57.4" y="109.6">+3V3</text>
<text x="61.8" y="112.6">U3</text>
<text x="101.6" y="110.3">10K</text>
<text x="109.5" y="112.1">+3V3</text>
<text x="182.9" y="113.9">TORQUE</text>
<text x="217.7" y="108.8">~{FAULT}</text>
<text x="217.7" y="111.4">TRQ</text>
<text x="231.9" y="111.4">OUT3</text>
<text x="231.9" y="113.9">OUT4</text>
<text x="251.5" y="111.4">R5</text>
<text x="256.5" y="113.9">Thru-Hole</text>
<text x="54.4" y="119">SCL</text>
<text x="61.8" y="115.2">TCA9544A</text>
<text x="63.7" y="119">SC0</text>
<text x="184.9" y="116.4">TP2</text>
<text x="217.7" y="116.4">IN1</text>
<text x="217.7" y="119">IN2</text>
<text x="230.1" y="119">ISEN12</text>
<text x="54.4" y="121.5">SDA</text>
<text x="54.4" y="124.1">~{INT}</text>
<text x="60.6" y="121.7" transform="rotate(-90 60.6 121.7)">VCC</text>
<text x="63.2" y="124.1">~{INT0}</text>
<text x="63.7" y="121.5">SD0</text>
<text x="120.7" y="121.5">J7</text>
<text x="120.7" y="124.1">Aux</text>
<text x="125.1" y="124.1">I2C</text>
<text x="129.4" y="124.1">3</text>
<text x="205.7" y="125.3">R2</text>
<text x="217.7" y="121.5">IN3</text>
<text x="217.7" y="124.1">IN4</text>
<text x="225.7" y="125.2" transform="rotate(-90 225.7 125.2)">GND</text>
<text x="228.2" y="125.2" transform="rotate(-90 228.2 125.2)">PPAD</text>
<text x="230.1" y="124.1">ISEN34</text>
<text x="63.7" y="129.1">SC1</text>
<text x="63.7" y="131.7">SD1</text>
<text x="120.7" y="131.7">J8</text>
<text x="205.7" y="127.9">10K</text>
<text x="245.1" y="129.1">R4</text>
<text x="253.1" y="131.7">Thru-Hole</text>
<text x="63.2" y="134.2">~{INT1}</text>
<text x="120.7" y="134.2">Aux</text>
<text x="125.1" y="134.2">I2C</text>
<text x="129.4" y="134.2">4</text>
<text x="201.3" y="134.7">GND</text>
<text x="63.7" y="139.3">SC2</text>
<text x="63.7" y="141.8">SD2</text>
<text x="120.7" y="141.8">J9</text>
<text x="210.2" y="139.8">GND</text>
<text x="224.1" y="139.8">GND</text>
<text x="240.6" y="139.8">GND</text>
<text x="54.4" y="149.5">A2</text>
<text x="63.2" y="144.4">~{INT2}</text>
<text x="63.7" y="149.5">SC3</text>
<text x="120.7" y="144.4">Aux</text>
<text x="125.1" y="144.4">I2C</text>
<text x="129.4" y="144.4">5</text>
<text x="54.4" y="152">A1</text>
<text x="54.4" y="154.5">A0</text>
<text x="63.2" y="154.5">~{INT3}</text>
<text x="63.7" y="152">SD3</text>
<text x="120.7" y="154.5">Aux</text>
<text x="120.7" y="152">J10</text>
<text x="125.1" y="154.5">I2C</text>
<text x="129.4" y="154.5">6</text>
<text x="47.6" y="161.4">GND</text>
<text x="60.6" y="156.5" transform="rotate(-90 60.6 156.5)">GND</text>
<text x="57.8" y="166.5">GND</text>
<text x="83.4" y="164.2">+3V3</text>
<text x="92.2" y="164.2">+3V3</text>
<text x="107.3" y="163.9">GND</text>
<text x="102.4" y="171.8">+3V3</text>
<text x="114.3" y="185">Gyroscope</text>
<text x="114.3" y="182.5">J11</text>
<text x="125.2" y="185">I2C</text>
<text x="129.4" y="185">Bus</text>
<text x="103.5" y="191.9">GND</text>
</g>
<g font-size="1.8" fill="#a90000">
<text x="48.2" y="23.9">1</text>
<text x="57.1" y="23.9">2</text>
<text x="48.2" y="26.4">3</text>
<text x="48.2" y="29">5</text>
<text x="57.1" y="26.4">4</text>
<text x="57.1" y="29">6</text>
<text x="48.2" y="31.5">7</text>
<text x="48.2" y="34">9</text>
<text x="56.5" y="34">10</text>
<text x="57.1" y="31.5">8</text>
<text x="47.6" y="36.6">11</text>
<text x="47.6" y="39.1">13</text>
<text x="47.6" y="41.7">15</text>
<text x="56.5" y="36.6">12</text>
<text x="56.5" y="39.1">14</text>
<text x="56.5" y="41.7">16</text>
<text x="101.5" y="37.8">1</text>
<text x="101.5" y="40.4">2</text>
<text x="47.6" y="44.2">17</text>
<text x="47.6" y="46.7">19</text>
<text x="56.5" y="44.2">18</text>
<text x="56.5" y="46.7">20</text>
<text x="210.6" y="45.2" transform="rotate(-90 210.6 45.2)">8</text>
<text x="47.6" y="49.3">21</text>
<text x="47.6" y="51.8">23</text>
<text x="56.5" y="49.3">22</text>
<text x="56.5" y="51.8">24</text>
<text x="224.1" y="50.5">5</text>
<text x="224.1" y="53.1">6</text>
<text x="256.5" y="53.1">1</text>
<text x="47.6" y="54.4">25</text>
<text x="47.6" y="56.9">27</text>
<text x="47.6" y="59.4">29</text>
<text x="56.5" y="54.4">26</text>
<text x="56.5" y="56.9">28</text>
<text x="56.5" y="59.4">30</text>
<text x="101.5" y="55.6">1</text>
<text x="101.5" y="58.2">2</text>
<text x="224.1" y="55.6">7</text>
<text x="224.1" y="58.2">2</text>
<text x="256.5" y="55.6">2</text>
<text x="256.5" y="58.2">3</text>
<text x="47.6" y="62">31</text>
<text x="47.6" y="64.5">33</text>
<text x="56.5" y="62">32</text>
<text x="56.5" y="64.5">34</text>
<text x="224.1" y="60.7">3</text>
<text x="224.1" y="63.2">1</text>
<text x="47.6" y="67.1">35</text>
<text x="47.6" y="69.6">37</text>
<text x="56.5" y="67.1">36</text>
<text x="56.5" y="69.6">38</text>
<text x="47.6" y="72.1">39</text>
<text x="56.5" y="72.1">40</text>
<text x="256.5" y="73.4">1</text>
<text x="256.5" y="75.9">2</text>
<text x="256.5" y="78.5">3</text>
<text x="227.1" y="100.4" transform="rotate(-90 227.1 100.4)">12</text>
<text x="81" y="104.8" transform="rotate(-90 81 104.8)">1</text>
<text x="214.6" y="105.2">14</text>
<text x="215.2" y="102.6">1</text>
<text x="215.2" y="107.7">8</text>
<text x="238.1" y="102.6">2</text>
<text x="238.1" y="105.2">4</text>
<text x="273" y="106.4">1</text>
<text x="81" y="113.1" transform="rotate(-90 81 113.1)">2</text>
<text x="83.6" y="113.1" transform="rotate(-90 83.6 113.1)">3</text>
<text x="86.1" y="113.1" transform="rotate(-90 86.1 113.1)">4</text>
<text x="88.6" y="113.1" transform="rotate(-90 88.6 113.1)">5</text>
<text x="91.2" y="113.1" transform="rotate(-90 91.2 113.1)">6</text>
<text x="93.7" y="113.1" transform="rotate(-90 93.7 113.1)">7</text>
<text x="96.3" y="113.1" transform="rotate(-90 96.3 113.1)">8</text>
<text x="98.8" y="113.1" transform="rotate(-90 98.8 113.1)">9</text>
<text x="214.6" y="110.2">11</text>
<text x="238.1" y="110.2">7</text>
<text x="238.1" y="112.8">5</text>
<text x="273" y="109">2</text>
<text x="50.1" y="117.9">18</text>
<text x="59.4" y="116.2" transform="rotate(-90 59.4 116.2)">20</text>
<text x="69.8" y="117.9">6</text>
<text x="115.5" y="117.9">4</text>
<text x="214.6" y="115.3">16</text>
<text x="214.6" y="117.9">15</text>
<text x="238.1" y="117.9">3</text>
<text x="50.1" y="120.4">19</text>
<text x="50.1" y="122.9">17</text>
<text x="69.8" y="120.4">5</text>
<text x="69.8" y="122.9">4</text>
<text x="115.5" y="125.5">1</text>
<text x="115.5" y="122.9">2</text>
<text x="115.5" y="120.4">3</text>
<text x="214.6" y="122.9">10</text>
<text x="215.2" y="120.4">9</text>
<text x="238.1" y="122.9">6</text>
<text x="69.8" y="128">9</text>
<text x="69.8" y="130.6">8</text>
<text x="115.5" y="130.6">3</text>
<text x="115.5" y="128">4</text>
<text x="224.5" y="128.3" transform="rotate(-90 224.5 128.3)">13</text>
<text x="227.1" y="128.3" transform="rotate(-90 227.1 128.3)">17</text>
<text x="69.8" y="133.1">7</text>
<text x="115.5" y="135.6">1</text>
<text x="115.5" y="133.1">2</text>
<text x="69.2" y="138.2">13</text>
<text x="69.2" y="140.7">12</text>
<text x="69.2" y="143.3">11</text>
<text x="115.5" y="143.3">2</text>
<text x="115.5" y="140.7">3</text>
<text x="115.5" y="138.2">4</text>
<text x="50.7" y="148.3">3</text>
<text x="69.2" y="148.3">16</text>
<text x="115.5" y="145.8">1</text>
<text x="115.5" y="148.3">4</text>
<text x="50.7" y="150.9">2</text>
<text x="50.7" y="153.4">1</text>
<text x="69.2" y="150.9">15</text>
<text x="69.2" y="153.4">14</text>
<text x="115.5" y="156">1</text>
<text x="115.5" y="153.4">2</text>
<text x="115.5" y="150.9">3</text>
<text x="59.4" y="160.7" transform="rotate(-90 59.4 160.7)">10</text>
<text x="109.1" y="178.8">4</text>
<text x="109.1" y="183.9">2</text>
<text x="109.1" y="181.4">3</text>
<text x="109.1" y="186.4">1</text>
</g>
<g font-size="1.8" fill="#0f0f0f">
<text x="17.8" y="28.7">GPIO3/SCL1</text>
<text x="17.8" y="26.1">GPIO2/SDA1</text>
<text x="17.8" y="31.2">GPIO4/GPCLK0</text>
<text x="73" y="33.8">GPIO15/RXD0</text>
<text x="73.3" y="31.2">GPIO14/TXD0</text>
<text x="17.8" y="41.4">GPIO22</text>
<text x="17.8" y="38.8">GPIO27</text>
<text x="17.8" y="36.3">GPIO17</text>
<text x="69.8" y="36.3">GPIO18/PCM.CLK</text>
<text x="79.3" y="41.4">GPIO23</text>
<text x="17.8" y="46.5">GPIO10/SPI0.MOSI</text>
<text x="79.3" y="43.9">GPIO24</text>
<text x="17.8" y="49">GPIO9/SPI0.MISO</text>
<text x="17.8" y="51.5">GPIO11/SPI0.SCLK</text>
<text x="70.6" y="51.5">GPIO8/SPI0.CE0</text>
<text x="79.3" y="49">GPIO25</text>
<text x="234.9" y="50.3">GPIO2/SDA1</text>
<text x="17.8" y="56.6">ID_SDA</text>
<text x="17.8" y="59.2">GPIO5</text>
<text x="70.6" y="54.1">GPIO7/SPI0.CE1</text>
<text x="79.8" y="56.6">ID_SCL</text>
<text x="234.9" y="57.9">MOT1</text>
<text x="234.9" y="55.3">GPIO3/SCL1</text>
<text x="17.8" y="61.7">GPIO6</text>
<text x="17.8" y="64.2">GPIO13/PWM1</text>
<text x="72.5" y="61.7">GPIO12/PWM0</text>
<text x="234.9" y="60.4">MOT2</text>
<text x="17.8" y="66.8">GPIO19/PCM.FS</text>
<text x="17.8" y="69.3">GPIO26</text>
<text x="68.4" y="71.9">GPIO21/PCM.DOUT</text>
<text x="70.1" y="69.3">GPIO20/PCM.DIN</text>
<text x="79.3" y="66.8">GPIO16</text>
<text x="232.6" y="73.1">GPIO13/PWM1</text>
<text x="191.8" y="102.3">GPIO23</text>
<text x="191.8" y="107.4">GPIO24</text>
<text x="37.6" y="117.6">GPIO3/SCL1</text>
<text x="191.8" y="115">MOT1</text>
<text x="191.8" y="117.6">MOT2</text>
<text x="37.5" y="120.1">GPIO2/SDA1</text>
<text x="69.3" y="178.5">GPIO3/SCL1</text>
<text x="69.3" y="181.1">GPIO2/SDA1</text>
</g>
<g font-size="1.8" fill="#989898">
<text x="88.9" y="171">R6</text>
<text x="88.9" y="173.6">10K</text>
<text x="97.8" y="171">R7</text>
<text x="97.8" y="173.6">10K</text>
</g>
<g font-size="1.8" fill="#0000c2">
<text x="79.6" y="194.2">RasPi</text>
<text x="86.1" y="194.2">has</text>
<text x="90.5" y="194.2">internal</text>
<text x="99" y="194.2">1.9K</text>
<text x="104.5" y="194.2">pullups.</text>
</g>
</svg>
